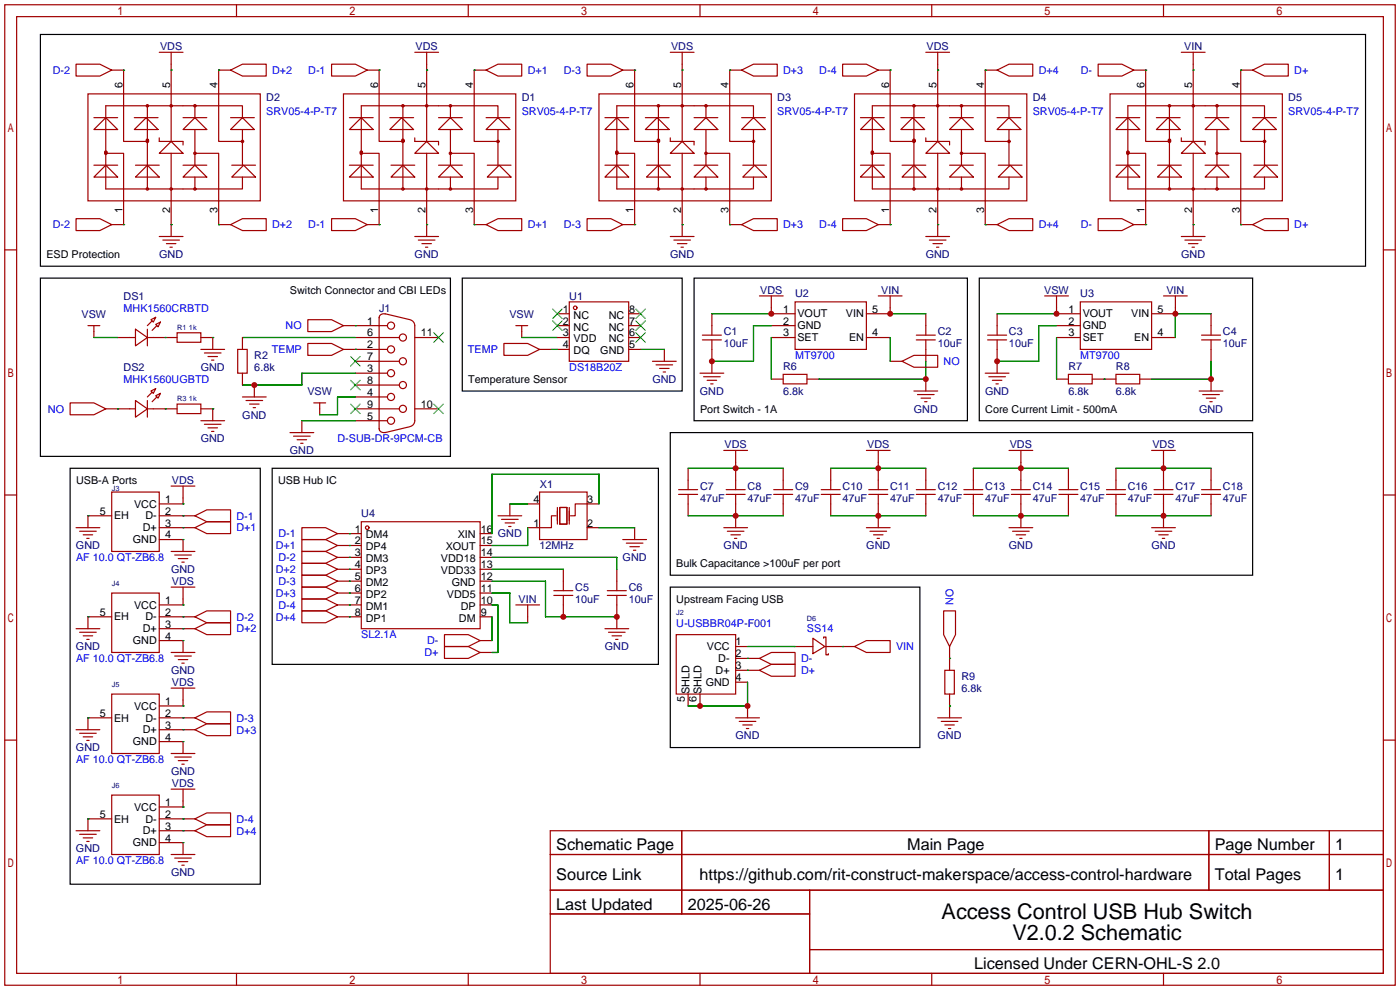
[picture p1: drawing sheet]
<svg xmlns="http://www.w3.org/2000/svg" width="299mm" height="212mm" viewBox="0 0 299 212" stroke-linecap="round" stroke-linejoin="round" font-family="sans-serif">
<g fill="none" stroke="#a10000" stroke-width=".25">
<path d="M1 1h297.2v209.6h-297.2zM3.6 3.6h292.1v204.4h-292.1zM16.3 13.7h5l2.6 1.3-2.6 1.3h-5zM23.9 15h2.5v15.2h5.1M34 11.2h5.1M36.6 11.2v19M49.3 15h-2.6v15.2h5.1M49.3 15l2.5-1.3h5.1v2.6h-5.1zM50.5 1v2.6M70.9 13.7h5l2.6 1.3-2.6 1.3h-5zM78.5 15h2.5v15.2h5.1M88.6 11.2h5.1"/>
<path d="M91.2 11.2v19M100.1 1v2.6M103.9 15h-2.6v15.2h5.1M103.9 15l2.5-1.3h5.1v2.6h-5.1zM125.5 13.7h5.1l2.5 1.3-2.5 1.3h-5.1zM133.1 15h2.5v15.2h5.1M143.3 11.2h5M145.8 11.2v19M149.6 1v2.6M158.5 15h-2.5v15.2h5M158.5 15l2.5-1.3h5.1v2.6h-5.1zM180.1 13.7h5.1l2.5 1.3-2.5 1.3h-5.1z"/>
<path d="M187.7 15h2.5v15.2h5.1M197.9 11.2h5M199.1 1v2.6M200.4 11.2v19M213.1 15h-2.5v15.2h5M213.1 15l2.5-1.3h5.1v2.6h-5.1zM234.7 13.7h5.1l2.5 1.3-2.5 1.3h-5.1zM242.3 15h2.6v15.2h5M248.7 1v2.6M252.5 11.2h5.1M255 11.2v19M267.7 15h-2.5v15.2h5.1"/>
<path d="M267.7 15l2.6-1.3h5v2.6h-5zM18.8 20.1h36.8v22.8h-36.8zM20.1 37.8l2.5-2.5 2.5 2.5zM20.1 27.7l2.5-2.6 2.5 2.6zM20.1 35.3h5M20.1 25.1h5M22.6 32.8h3.8v15.2h-2.5M28.7 27.7l2.5-2.6 2.6 2.6zM28.7 25.1h5.1M29 37.8l2.5-2.5 2.5 2.5zM29 35.3h5M31.5 22.6v17.8"/>
<path d="M34 29.5v.7h5.1v.8M36.6 30.2l2.5 2.6h-5.1zM36.6 32.8v17.7M39.1 37.8l2.6-2.5 2.5 2.5zM39.1 27.7l2.6-2.6 2.5 2.6zM39.1 35.3h5.1M39.1 25.1h5.1M41.7 25.1v-2.5h-19.1v17.8h19.1v-2.6M41.7 22.6h10.1v2.5M41.7 32.8h5v15.2h2.6M41.7 27.7v7.6M49.3 27.7l2.5-2.6 2.6 2.6z"/>
<path d="M49.3 25.1h5.1M49.5 37.8l2.6-2.5 2.5 2.5zM49.5 35.3h5.1M51.8 37.8v2.6h-10.1M51.8 27.7v7.6M73.4 20.1h36.8v22.8h-36.8zM74.7 37.8l2.5-2.5 2.6 2.5zM74.7 27.7l2.5-2.6 2.6 2.6zM74.7 35.3h5.1M74.7 25.1h5.1M77.2 32.8h3.8v15.2h-2.5M83.3 27.7l2.6-2.6 2.5 2.6z"/>
<path d="M83.3 25.1h5.1M83.6 37.8l2.5-2.5 2.5 2.5zM83.6 35.3h5M86.1 22.6v17.8M88.6 32.8l2.6-2.6 2.5 2.6zM88.6 29.5v.7h5.1v.8M91.2 32.8v17.7M93.7 37.8l2.6-2.5 2.5 2.5zM93.7 27.7l2.6-2.6 2.5 2.6zM93.7 35.3h5.1M93.7 25.1h5.1M96.3 25.1v-2.5h-19.1v17.8h19.1v-2.6"/>
<path d="M96.3 22.6h10.1v2.5M96.3 32.8h5v15.2h2.6M96.3 27.7v7.6M103.9 27.7l2.5-2.6 2.6 2.6zM103.9 25.1h5.1M104.1 37.8l2.6-2.5 2.5 2.5zM104.1 35.3h5.1M106.4 37.8v2.6h-10.1M106.4 27.7v7.6M128 20.1h36.8v22.8h-36.8zM129.3 37.8l2.5-2.5 2.6 2.5zM129.3 27.7l2.5-2.6 2.6 2.6z"/>
<path d="M129.3 35.3h5.1M129.3 25.1h5.1M131.8 32.8h3.8v15.2h-2.5M137.9 27.7l2.6-2.6 2.5 2.6zM137.9 25.1h5.1M138.2 37.8l2.5-2.5 2.6 2.5zM138.2 35.3h5.1M140.7 22.6v17.8M143.3 32.8l2.5-2.6 2.5 2.6zM143.3 29.5v.7h5v.8M145.8 32.8v17.7M148.3 27.7l2.6-2.6 2.5 2.6z"/>
<path d="M148.3 35.3h5.1M148.3 25.1h5.1M150.9 35.3l2.5 2.5h-5.1zM150.9 25.1v-2.5h-19.1v17.8h19.1v-2.6M150.9 22.6h10.1v2.5M150.9 32.8h5.1v15.2h2.5M150.9 27.7v7.6M158.5 27.7l2.5-2.6 2.6 2.6zM158.5 25.1h5.1M158.7 37.8l2.6-2.5 2.5 2.5zM158.7 35.3h5.1M161 37.8v2.6h-10.1"/>
<path d="M161 27.7v7.6M182.6 20.1h36.9v22.8h-36.9zM183.9 27.7l2.5-2.6 2.6 2.6zM183.9 35.3h5.1M183.9 25.1h5.1M186.4 35.3l2.6 2.5h-5.1zM186.4 32.8h3.8v15.2h-2.5M192.5 27.7l2.6-2.6 2.5 2.6zM192.5 25.1h5.1M192.8 37.8l2.5-2.5 2.6 2.5zM192.8 35.3h5.1M195.3 22.6v17.8"/>
<path d="M197.9 32.8l2.5-2.6 2.5 2.6zM197.9 29.5v.7h5v.8M200.4 32.8v17.7M202.9 27.7l2.6-2.6 2.5 2.6zM202.9 35.3h5.1M202.9 25.1h5.1M205.5 35.3l2.5 2.5h-5.1zM205.5 25.1v-2.5h-19.1v17.8h19.1v-2.6M205.5 22.6h10.1v2.5M205.5 32.8h5.1v15.2h2.5M205.5 27.7v7.6M213.1 27.7l2.5-2.6 2.6 2.6z"/>
<path d="M213.1 25.1h5.1M213.4 37.8l2.5-2.5 2.5 2.5zM213.4 35.3h5M215.6 37.8v2.6h-10.1M215.6 27.7v7.6M237.2 20.1h36.9v22.8h-36.9zM238.5 37.8l2.5-2.5 2.6 2.5zM238.5 27.7l2.5-2.6 2.6 2.6zM238.5 35.3h5.1M238.5 25.1h5.1M241 32.8h3.9v15.2h-2.6M247.1 27.7l2.6-2.6 2.5 2.6z"/>
<path d="M247.1 25.1h5.1M247.4 35.3h5.1M249.9 35.3l2.6 2.5h-5.1zM249.9 22.6v17.8M252.5 32.8l2.5-2.6 2.6 2.6zM252.5 29.5v.7h5.1v.8M255 32.8v17.7M257.6 37.8l2.5-2.5 2.5 2.5zM257.6 27.7l2.5-2.6 2.5 2.6zM257.6 35.3h5M257.6 25.1h5M260.1 25.1v-2.5h-19.1v17.8h19.1v-2.6"/>
<path d="M260.1 22.6h10.2v2.5M260.1 32.8h5.1v15.2h2.5M260.1 27.7v7.6M267.7 27.7l2.6-2.6 2.5 2.6zM267.7 25.1h5.1M268 37.8l2.5-2.5 2.5 2.5zM268 35.3h5M270.3 37.8v2.6h-10.2M270.3 27.7v7.6M1 53.4h2.6M16.3 46.7h5l2.6 1.3-2.6 1.3h-5zM34 50.5h5.1"/>
<path d="M34.8 51.3h3.6M35.6 52.1h2M36.3 52.8h.5M49.3 48l2.5-1.3h5.1v2.6h-5.1zM70.9 46.7h5l2.6 1.3-2.6 1.3h-5zM88.6 50.5h5.1M89.4 51.3h3.6M90.2 52.1h2M90.9 52.8h.5M103.9 48l2.5-1.3h5.1v2.6h-5.1zM125.5 46.7h5.1l2.5 1.3-2.5 1.3h-5.1zM143.3 50.5h5"/>
<path d="M144 51.3h3.6M144.8 52.1h2M145.5 52.8h.5M158.5 48l2.5-1.3h5.1v2.6h-5.1zM180.1 46.7h5.1l2.5 1.3-2.5 1.3h-5.1zM197.9 50.5h5M198.6 51.3h3.6M199.4 52.1h2M200.2 52.8h.5M213.1 48l2.5-1.3h5.1v2.6h-5.1zM234.7 46.7h5.1l2.5 1.3-2.5 1.3h-5.1zM252.5 50.5h5.1"/>
<path d="M253.2 51.3h3.6M254 52.1h2M254.8 52.8h.5M267.7 48l2.6-1.3h5v2.6h-5zM295.7 53.4h2.5M18.8 69.6h2.5M20.1 69.6v2.5M25.1 72.1h3.9M29 70.4l2.5 1.7-2.5 1.8zM31.5 72.1h6.3M31.5 70.4v3.5M32.3 68.3l1-.5-.5 1z"/>
<path d="M32.5 68.6l-1 1M33.3 69.3l1-.5-.5 1zM33.5 69.6l-1 1M37.8 71.1h5.1v2.1h-5.1zM42.9 72.1h2.6v2.6M42.9 74.7h5.1M43.7 75.4h3.5M44.4 76.2h2.1M45.2 77h.5M50.8 74.7h2v5.1h-2zM51.8 72.1v2.6M51.8 79.8v2.5"/>
<path d="M65.8 68.3h5.1l2.5 1.3-2.5 1.3h-5.1zM65.8 73.4h5.1l2.5 1.3-2.5 1.2h-5.1zM73.4 69.6h9.4M73.4 74.7h9.4M75.9 72.1h9.4M75.9 79.8h6.9M75.9 77.2h9.4M81 67.8v23.9M82.3 67.1l5.3 1.2M82.3 67.1a1 1 0 0 0-1.3 .8M87.7 68.4a1.27 1.27 0 0 1 .9 1.2v20.3a1.27 1.27 0 0 1-.9 1.2M88.6 72.1h5.1"/>
<path d="M107.7 73.4h5.1l2.5 1.3-2.5 1.2h-5.1zM110.2 69.6h2.6M111.5 69.6v2.5M115.3 74.7h2.6M119.1 67.1h2.6M119.1 69.6h2.6M119.1 72.1h2.6M119.1 74.7h2.6M121.7 64.5h12.7v12.7h-12.7zM134.4 67.1h2.5M134.4 69.6h2.5M134.4 72.1h2.5"/>
<path d="M134.4 74.7h2.5M139.4 77.2h5.1M140.2 78h3.6M141 78.7h2M141.7 79.5h.5M142 74.7v2.5M149.6 79.8h5.1M150.1 72.6h4.1M150.1 71.6h4.1M152.1 67.1v4.5M152.1 72.6v7.2M162.3 63.2h5.1"/>
<path d="M164.8 63.2v3.9h5.1M164.8 69.6h5.1M164.8 72.1h5.1M169.9 64.5h15.3v10.2h-15.3zM185.2 72.1h5M187.7 63.2h5.1M190.2 63.2v3.9h-5M190.2 77.2h2.6M192.8 77.2l2.5-1.3h5.1v2.6h-5.1zM195.8 72.6h4.1M195.8 71.6h4.1M197.9 67.1v4.5"/>
<path d="M197.9 72.6v4.6M210.6 79.8h5M211.1 72.6h4M211.1 71.6h4M213.1 67.1v4.5M213.1 72.6v7.2M223.3 63.2h5M225.8 63.2v3.9h5.1M225.8 69.6h5.1M225.8 72.1h5.1M230.9 64.5h15.2v10.2h-15.2zM246.1 72.1h5.1"/>
<path d="M248.7 63.2h5M251.2 63.2v3.9h-5.1M256.8 72.6h4.1M256.8 71.6h4.1M258.8 67.1v4.5M258.8 72.6v4.6M15 86.1h5.1l2.5 1.3-2.5 1.2h-5.1zM22.6 87.4h6.4M29 85.6l2.5 1.8-2.5 1.8zM31.5 85.6v3.6M31.5 87.4h6.3M32.3 83.6l1-.5-.5 1z"/>
<path d="M32.5 83.8l-1 1M33.3 84.6l1-.5-.5 1zM33.5 84.8l-1 1.1M37.8 86.4h5.1v2h-5.1zM42.9 87.4h2.6v2.5M42.9 89.9h5.1M43.7 90.7h3.5M44.4 91.4h2.1M45.2 92.2h.5M51.8 84.8h5.1M52.6 85.6h3.5M53.3 86.4h2.1"/>
<path d="M54.1 87.1h.5M54.4 82.3v2.5M62 92.5h5.1M62.7 93.2h3.6M63.5 94h2M64.3 94.7h.5M64.5 89.9v2.6M67.1 86.1h2.5M68.3 86.1v2.5M75.9 87.4h9.4M75.9 89.9h6.9M75.9 82.3h9.4"/>
<path d="M75.9 84.8h6.9M81 91.6a.95 .95 0 0 0 1.3 .8M87.6 91.2l-5.3 1.3M88.6 87.4h5.1M150.4 80.5h3.5M151.1 81.3h2.1M151.9 82h.5M154.7 96.3h5.1M157.2 96.3v8.3M164.8 81h2.6M167.4 80h5.1v2h-5.1zM172.5 81h2.5"/>
<path d="M185.2 96.3h5M187.7 96.3v8.3M195.3 83.6h5.1M196.1 84.3h3.5M196.8 85.1h2.1M197.6 85.9h.5M197.9 81v2.6M211.3 80.5h3.6M212.1 81.3h2M212.9 82h.5M215.6 96.3h5.1M218.2 96.3v8.3"/>
<path d="M225.8 81h2.5M228.3 80h5.1v2h-5.1zM233.4 81h5.1M238.5 80h5.1v2h-5.1zM243.6 81h2.5M246.1 96.3h5.1M248.7 96.3v8.3M256.3 83.6h5.1M257 84.3h3.6M257.8 85.1h2M258.6 85.9h.5M258.8 81v2.6"/>
<path d="M1 105.8h2.6M16.3 112.8h5M17 113.5h3.6M17.8 114.3h2M18.5 115.1h.5M23.9 105.2h10.1v12.7h-10.1zM23.9 110.2h-5.1v2.6M34 112.8h7.7M34 110.2h7.7M34 115.3h5.1v2.6M36.6 103.9h5.1M36.6 117.9h5.1"/>
<path d="M37.3 118.6h3.6M38.1 119.4h2M39.1 103.9v3.8h-5.1M41.7 110.2l2.5-1.2h5.1v2.5h-5.1zM41.7 112.8l2.5-1.3h5.1v2.5h-5.1zM64.5 112.8h5.1l2.5 1.2-2.5 1.3h-5.1zM64.5 115.3h5.1l2.5 1.3-2.5 1.3h-5.1zM64.5 117.9h5.1l2.5 1.2-2.5 1.3h-5.1zM72.1 114h5.1M72.1 116.6h5.1M72.1 119.1h5.1M77.2 111.5h25.4v22.9h-25.4z"/>
<path d="M102.6 114h2.6M102.6 116.6h2.6M102.6 119.1h2.6M106.4 110.2h5.1M107.2 111h3.5M107.9 111.8h2.1M108.7 112.5h.5M109 107.7v2.5M112.8 107.7h2.5M115.3 105.2h10.2v10.1h-10.2zM118.9 110.2h-1v2.6h-5.1M119.1 108.5v3.5"/>
<path d="M119.6 108.5h1.6v3.5h-1.6zM121.7 108.5v3.5M125.5 112.8h2.5M128 107.7h-5.1v2.5h-1M133.1 115.3h5.1M133.9 116.1h3.5M134.6 116.8h2.1M135.4 117.6h.5M135.6 112.8v2.5M145 105.7h4.1M145 104.6h4.1M147.1 100.1v4.5"/>
<path d="M147.1 105.7v4.5M154.7 112.8h5.1M155.2 105.7h4.1M155.2 104.6h4.1M155.4 113.5h3.6M156.2 114.3h2M157 115.1h.5M157.2 105.7v7.1M165.4 105.7h4M165.4 104.6h4M167.4 100.1v4.5M167.4 105.7v4.5"/>
<path d="M175.5 105.7h4.1M175.5 104.6h4.1M177.5 100.1v4.5M177.5 105.7v4.5M185.2 112.8h5M185.7 105.7h4M185.7 104.6h4M185.9 113.5h3.6M186.7 114.3h2M187.5 115.1h.5M187.7 105.7v7.1M195.8 105.7h4.1"/>
<path d="M195.8 104.6h4.1M197.9 100.1v4.5M197.9 105.7v4.5M206 105.7h4.1M206 104.6h4.1M208 100.1v4.5M208 105.7v4.5M215.6 112.8h5.1M216.2 105.7h4M216.2 104.6h4M216.4 113.5h3.6M217.2 114.3h2"/>
<path d="M217.9 115.1h.5M218.2 105.7v7.1M226.3 105.7h4.1M226.3 104.6h4.1M228.3 100.1v4.5M228.3 105.7v4.5M236.5 105.7h4M236.5 104.6h4M238.5 100.1v4.5M238.5 105.7v4.5M246.1 112.8h5.1M246.6 105.7h4.1"/>
<path d="M246.6 104.6h4.1M246.9 113.5h3.5M247.6 114.3h2.1M248.4 115.1h.5M248.7 105.7v7.1M256.8 105.7h4.1M256.8 104.6h4.1M258.8 100.1v4.5M258.8 105.7v4.5M295.7 105.8h2.5M16.3 134.4h5M17 135.1h3.6"/>
<path d="M17.8 135.9h2M18.5 136.7h.5M23.9 126.7h10.1v12.7h-10.1zM23.9 131.8h-5.1v2.6M34 131.8h7.7M34 134.4h7.7M34 136.9h5.1v2.5M36.6 139.4h5.1M36.6 125.5h5.1M38.9 120.1h.5M39.1 125.5v3.8h-5.1M41.7 131.8l2.5-1.2h5.1v2.5h-5.1z"/>
<path d="M41.7 134.4l2.5-1.3h5.1v2.5h-5.1zM64.5 120.4h5.1l2.5 1.3-2.5 1.2h-5.1zM64.5 122.9h5.1l2.5 1.3-2.5 1.3h-5.1zM64.5 125.5h5.1l2.5 1.2-2.5 1.3h-5.1zM64.5 128h5.1l2.5 1.3-2.5 1.3h-5.1zM64.5 130.6h5.1l2.5 1.2-2.5 1.3h-5.1zM72.1 121.7h5.1M72.1 124.2h5.1M72.1 126.7h5.1M72.1 129.3h5.1M72.1 131.8h5.1M95 138.2h5.1l2.5 1.2-2.5 1.3h-5.1z"/>
<path d="M95 135.6h5.1l2.5 1.3-2.5 1.3h-5.1zM102.6 121.7h2.6M102.6 124.2h2.6M102.6 126.7h2.6M102.6 129.3h2.6M102.6 131.8h2.6M102.6 139.4h2.6M102.6 136.9h2.6M110.2 129.3h5.1M112.8 129.3v3.8M118.4 127.3h4M118.4 126.2h4"/>
<path d="M120.4 121.7v4.5M120.4 127.3v4.5M129.3 134.4h5.1M129.8 127.3h4.1M129.8 126.2h4.1M130 135.1h3.6M130.8 135.9h2M131.6 136.7h.5M131.8 121.7v4.5M131.8 127.3v7.1M144.5 135.6h12.7v12.7h-12.7zM157.2 138.2h2.6"/>
<path d="M169.9 138.2h3.8M173.7 136.4l2.6 1.8-2.6 1.5zM176 136.4v-.3h.5v3.9h.5v-.3M176.3 138.2h6.3M182.6 138.2l2.6-1.3h5v2.5h-5zM201.7 130.6h2.5v5l-1.3 2.6-1.2-2.6zM202.9 138.2v5.1M1 158.2h2.6M16.3 156h5M17 156.7h3.6M17.8 157.5h2M18.5 158.2h.5"/>
<path d="M23.9 148.3h10.1v12.7h-10.1zM23.9 153.4h-5.1v2.6M34 153.4h7.7M34 158.5h5.1v2.5M34 156h7.7M36.6 147.1h5.1M37.3 140.2h3.6M38.1 141h2M38.9 141.7h.5M39.1 147.1v3.8h-5.1M41.7 153.4l2.5-1.3h5.1v2.6h-5.1zM41.7 156l2.5-1.3h5.1v2.5h-5.1z"/>
<path d="M147.1 148.3v2.6M149.6 148.3v2.6M157.2 153.4h5.1M157.2 140.7h5.1M157.2 143.3h5.1M157.2 145.8h2.6M158 154.2h3.5M158.7 154.9h2.1M159.5 155.7h.5M159.8 150.9v2.5M162.3 143.3l2.5-1.3h5.1v2.5h-5.1zM162.3 140.7l2.5-1.3h5.1v2.6h-5.1z"/>
<path d="M200.4 153.4h5.1M201.2 154.2h3.5M201.9 143.3h2.1v5h-2.1zM201.9 154.9h2.1M202.7 155.7h.5M202.9 148.3v5.1M295.7 158.2h2.5M16.3 177.5h5M17 178.3h3.6M17.8 179.1h2M18.5 179.8h.5M23.9 169.9h10.1v12.7h-10.1z"/>
<path d="M23.9 175h-5.1v2.5M34 177.5h7.7M34 175h7.7M36.6 168.7h5.1M36.6 161h5.1M37.3 161.8h3.6M38.1 162.6h2M38.9 163.3h.5M39.1 168.7v3.8h-5.1M41.7 175l2.5-1.3h5.1v2.6h-5.1zM41.7 177.5l2.5-1.2h5.1v2.5h-5.1zM117.6 177.5h178.1v30.5h-178.1z"/>
<path d="M145.7 177.5v17.8M258.4 177.5v12.7M284.1 177.5v12.7M34 180.1h5.1v2.5M36.6 182.6h5.1M37.3 183.4h3.6M38.1 184.2h2M38.9 184.9h.5M117.6 182.6h178.1M117.6 190.2h178.1M117.6 195.3h55.4M173 190.2v17.8"/>
<path d="M50.5 208v2.6M100.1 208v2.6M149.6 208v2.6M173 202.9h122.7M199.1 208v2.6M248.7 208v2.6"/>
<circle cx="22.6" cy="32.5" r=".25"/>
<circle cx="22.6" cy="32.8" r=".25"/>
<circle cx="31.5" cy="22.6" r=".25"/>
<circle cx="31.5" cy="30" r=".25"/>
<circle cx="31.5" cy="30.2" r=".25"/>
<circle cx="36.6" cy="22.6" r=".25"/>
<circle cx="41.7" cy="22.6" r=".25"/>
<circle cx="41.7" cy="32.8" r=".25"/>
<circle cx="51.8" cy="30.2" r=".25"/>
<circle cx="77.2" cy="32.5" r=".25"/>
<circle cx="77.2" cy="32.8" r=".25"/>
<circle cx="86.1" cy="30" r=".25"/>
<circle cx="86.1" cy="22.6" r=".25"/>
<circle cx="86.1" cy="30.2" r=".25"/>
<circle cx="91.2" cy="22.6" r=".25"/>
<circle cx="96.3" cy="22.6" r=".25"/>
<circle cx="96.3" cy="32.8" r=".25"/>
<circle cx="106.4" cy="30.2" r=".25"/>
<circle cx="131.8" cy="32.5" r=".25"/>
<circle cx="131.8" cy="32.8" r=".25"/>
<circle cx="140.7" cy="30" r=".25"/>
<circle cx="140.7" cy="22.6" r=".25"/>
<circle cx="140.7" cy="30.2" r=".25"/>
<circle cx="145.8" cy="22.6" r=".25"/>
<circle cx="150.9" cy="22.6" r=".25"/>
<circle cx="150.9" cy="32.8" r=".25"/>
<circle cx="161" cy="30.2" r=".25"/>
<circle cx="186.4" cy="32.8" r=".25"/>
<circle cx="186.4" cy="32.5" r=".25"/>
<circle cx="195.3" cy="22.6" r=".25"/>
<circle cx="195.3" cy="30" r=".25"/>
<circle cx="195.3" cy="30.2" r=".25"/>
<circle cx="200.4" cy="22.6" r=".25"/>
<circle cx="205.5" cy="22.6" r=".25"/>
<circle cx="205.5" cy="32.8" r=".25"/>
<circle cx="215.6" cy="30.2" r=".25"/>
<circle cx="241" cy="32.8" r=".25"/>
<circle cx="241" cy="32.5" r=".25"/>
<circle cx="249.9" cy="30" r=".25"/>
<circle cx="249.9" cy="22.6" r=".25"/>
<circle cx="249.9" cy="30.2" r=".25"/>
<circle cx="255" cy="22.6" r=".25"/>
<circle cx="260.1" cy="22.6" r=".25"/>
<circle cx="260.1" cy="32.8" r=".25"/>
<circle cx="270.3" cy="30.2" r=".25"/>
<circle cx="31.5" cy="40.4" r=".25"/>
<circle cx="36.6" cy="40.4" r=".25"/>
<circle cx="41.7" cy="40.4" r=".25"/>
<circle cx="86.1" cy="40.4" r=".25"/>
<circle cx="91.2" cy="40.4" r=".25"/>
<circle cx="96.3" cy="40.4" r=".25"/>
<circle cx="140.7" cy="40.4" r=".25"/>
<circle cx="145.8" cy="40.4" r=".25"/>
<circle cx="150.9" cy="40.4" r=".25"/>
<circle cx="195.3" cy="40.4" r=".25"/>
<circle cx="200.4" cy="40.4" r=".25"/>
<circle cx="205.5" cy="40.4" r=".25"/>
<circle cx="249.9" cy="40.4" r=".25"/>
<circle cx="255" cy="40.4" r=".25"/>
<circle cx="260.1" cy="40.4" r=".25"/>
<circle cx="83.6" cy="69.6" r=".76"/>
<circle cx="83.6" cy="79.8" r=".76"/>
<circle cx="83.6" cy="74.7" r=".76"/>
<circle cx="86.1" cy="72.1" r=".76"/>
<circle cx="86.1" cy="77.2" r=".76"/>
<circle cx="122.9" cy="65.8" r=".38"/>
<circle cx="83.6" cy="84.8" r=".76"/>
<circle cx="83.6" cy="89.9" r=".76"/>
<circle cx="86.1" cy="82.3" r=".76"/>
<circle cx="86.1" cy="87.4" r=".76"/>
<circle cx="78.5" cy="112.8" r=".38"/>
</g>
<g fill="none" stroke="#008700" stroke-width=".25">
<path d="M26.4 15h.1M36.6 15h.1M46.7 15h.1M81 15h.1M91.2 15h.1M101.3 15h.1M135.6 15h.1M145.8 15h.1M156 15h.1M190.2 15h.1M200.4 15h.1M210.6 15h.1"/>
<path d="M244.9 15h.1M255 15h.1M265.2 15h.1M26.4 48h.1M36.6 48h.1M46.7 48h.1M81 48h.1M91.2 48h.1M101.3 48h.1M135.6 48h.1M145.8 48h.1M156 48h.1"/>
<path d="M190.2 48h.1M200.4 48h.1M210.6 48h.1M244.9 48h.1M255 48h.1M265.2 48h.1M20.1 72.1h5M35.3 72.1h.1M45.5 72.1h.1M51.8 72.1h24.1M75.9 69.6h.1M75.9 74.7h.1"/>
<path d="M75.9 79.8h-11.4v2.5h-12.7M111.5 72.1h7.6M117.9 74.7h1.2M136.9 74.7h5.1M152.1 67.1h12.7M164.8 69.6h-3.8v7.6h-8.9M164.8 72.1v8.9M190.2 67.1h7.7M190.2 72.1v5.1M197.9 77.2v3.8h-22.9M213.1 67.1h12.7M225.8 69.6h-3.8v7.6h-8.9"/>
<path d="M225.8 72.1v8.9M258.8 67.1h-7.6v5M258.8 77.2v3.8h-12.7M25.1 87.4h.1M35.3 87.4h.1M45.5 87.4h.1M64.5 89.9h11.4M75.9 84.8h-3.8v3.8h-3.8M236 81h.1M18.8 110.2h.1M39.1 107.7h.1M39.1 115.3h.1"/>
<path d="M39.1 110.2h.1M39.1 112.8h.1M74.7 119.1h.1M74.7 116.6h.1M74.7 114h.1M105.2 119.1h26.6v2.6M109 107.7h3.8M112.8 112.8v3.8h-7.6M128 107.7v-6.4h-22.8v12.7M128 112.8h7.6M147.1 110.2h20.3M147.1 100.1h20.3"/>
<path d="M177.5 110.2h20.4M177.5 100.1h20.4M208 110.2h20.3M208 100.1h20.3M238.5 110.2h20.3M238.5 100.1h20.3M18.8 131.8h.1M39.1 129.3h.1M39.1 136.9h.1M39.1 131.8h.1M39.1 134.4h.1M74.7 131.8h.1"/>
<path d="M74.7 129.3h.1M74.7 126.7h.1M74.7 124.2h.1M74.7 121.7h.1M105.2 131.8v5.1M105.2 121.7h15.2M105.2 124.2h11.4v7.6h15.2M105.2 126.7h3.8v6.4h3.8M105.2 129.3h1.2v10.1h-1.2M159.8 138.2h10.1M180.1 138.2h.1M18.8 153.4h.1"/>
<path d="M39.1 150.9h.1M39.1 158.5h.1M39.1 156h.1M39.1 153.4h.1M159.8 143.3h.1M159.8 140.7h.1M159.8 145.8v5.1h-12.7M202.9 150.9h.1M202.9 140.7h.1M18.8 175h.1M39.1 172.5h.1M39.1 177.5h.1"/>
<path d="M39.1 175h.1M39.1 180.1h.1"/>
</g>
<path d="M8.6 7.4h283.2v49.5h-283.2zM8.6 59.4h87.7v38.1h-87.7zM98.8 59.4h47v24.2h-47zM148.3 59.4h58.5v30.5h-58.5zM209.3 59.4h58.4v30.5h-58.4zM143.3 92.5h124.4v30.4h-124.4zM15 100.1h40.6v88.9h-40.6zM58.2 100.1h82.5v41.9h-82.5zM143.3 125.5h53.3v34.3h-53.3z" fill="none" stroke="#000" stroke-width=".25"/>
<g fill="none" stroke="#3c3" stroke-width=".25">
<path d="M74.9 76.2l2.1 2M77 76.2l-2.1 2M92.7 71.1l2 2.1M94.7 71.1l-2 2.1M118.1 66l2 2.1M118.1 68.6l2 2M120.1 66l-2 2.1M120.1 68.6l-2 2M135.9 71.1l2 2.1M135.9 68.6l2 2M135.9 66l2 2.1M137.9 71.1l-2 2.1"/>
<path d="M137.9 68.6l-2 2M137.9 66l-2 2.1M74.9 86.4l2.1 2M74.9 81.3l2.1 2M77 86.4l-2.1 2M77 81.3l-2.1 2M92.7 86.4l2 2M94.7 86.4l-2 2"/>
</g>
<g fill="#c00">
<circle cx="120.4" cy="131.8" r=".63"/>
<circle cx="131.8" cy="131.8" r=".63"/>
<circle cx="225.8" cy="67.1" r=".63"/>
<circle cx="213.1" cy="77.2" r=".63"/>
<circle cx="258.8" cy="81" r=".63"/>
<circle cx="251.2" cy="67.1" r=".63"/>
<circle cx="164.8" cy="67.1" r=".63"/>
<circle cx="152.1" cy="77.2" r=".63"/>
<circle cx="197.9" cy="81" r=".63"/>
<circle cx="190.2" cy="67.1" r=".63"/>
<circle cx="157.2" cy="110.2" r=".63"/>
<circle cx="157.2" cy="100.1" r=".63"/>
<circle cx="187.7" cy="110.2" r=".63"/>
<circle cx="187.7" cy="100.1" r=".63"/>
<circle cx="218.2" cy="110.2" r=".63"/>
<circle cx="218.2" cy="100.1" r=".63"/>
<circle cx="248.7" cy="110.2" r=".63"/>
<circle cx="248.7" cy="100.1" r=".63"/>
<circle cx="54.4" cy="82.3" r=".63"/>
<circle cx="159.8" cy="150.9" r=".63"/>
<circle cx="149.6" cy="150.9" r=".63"/>
</g>
<g font-size="4.6">
<text x="201.2" y="196.3">Access Control USB Hub Switch</text>
<text x="216.4" y="200.9">V2.0.2 Schematic</text>
</g>
<g font-size="3.5">
<text x="118.9" y="181.8">Schematic Page</text>
<text x="193.9" y="181.8">Main Page</text>
<text x="259.6" y="181.8">Page Number</text>
<text x="285.4" y="181.8">1</text>
<text x="118.9" y="188.1">Source Link</text>
<text x="149.5" y="188.1">https://github.com/rit-construct-makerspace/access-control-hardware</text>
<text x="259.6" y="188.1">Total Pages</text>
<text x="285.4" y="188.1">1</text>
<text x="118.9" y="194.5">Last Updated</text>
<text x="147" y="194.5">2025-06-26</text>
<text x="208.2" y="207.2">Licensed Under CERN-OHL-S 2.0</text>
</g>
<g font-size="2.3" fill="#000080">
<text x="34.2" y="10.7">VDS</text>
<text x="88.8" y="10.7">VDS</text>
<text x="143.4" y="10.7">VDS</text>
<text x="198" y="10.7">VDS</text>
<text x="253.1" y="10.7">VIN</text>
<text x="56.9" y="21.6">D2</text>
<text x="111.5" y="21.6">D1</text>
<text x="166.1" y="21.6">D3</text>
<text x="220.7" y="21.6">D4</text>
<text x="275.3" y="21.6">D5</text>
<text x="34" y="55.2">GND</text>
<text x="88.6" y="55.2">GND</text>
<text x="143.2" y="55.2">GND</text>
<text x="197.8" y="55.2">GND</text>
<text x="252.5" y="55.2">GND</text>
<text x="26.4" y="64.1">DS1</text>
<text x="121.7" y="64.1">U1</text>
<text x="162.5" y="62.8">VDS</text>
<text x="169.9" y="63.5">U2</text>
<text x="188.3" y="62.8">VIN</text>
<text x="223.2" y="62.8">VSW</text>
<text x="230.9" y="63.5">U3</text>
<text x="249.3" y="62.8">VIN</text>
<text x="17.4" y="67.9">VSW</text>
<text x="81" y="66.6">J1</text>
<text x="108.9" y="67.9">VSW</text>
<text x="154.7" y="71.7">C1</text>
<text x="200.4" y="71.7">C2</text>
<text x="215.6" y="71.7">C3</text>
<text x="261.4" y="71.7">C4</text>
<text x="54.4" y="76.8">R2</text>
<text x="154.7" y="74.2">10uF</text>
<text x="200.4" y="74.2">10uF</text>
<text x="215.6" y="74.2">10uF</text>
<text x="261.4" y="74.2">10uF</text>
<text x="26.4" y="79.3">DS2</text>
<text x="42.9" y="79.3">GND</text>
<text x="54.4" y="79.3">6.8k</text>
<text x="139.4" y="81.8">GND</text>
<text x="167.4" y="79">R6</text>
<text x="228.3" y="79">R7</text>
<text x="238.5" y="79">R8</text>
<text x="51.8" y="89.5">GND</text>
<text x="65.7" y="84.4">VSW</text>
<text x="149.6" y="84.4">GND</text>
<text x="167.4" y="84.4">6.8k</text>
<text x="195.3" y="88.2">GND</text>
<text x="210.5" y="84.4">GND</text>
<text x="228.3" y="84.4">6.8k</text>
<text x="238.5" y="84.4">6.8k</text>
<text x="256.3" y="88.2">GND</text>
<text x="42.9" y="94.5">GND</text>
<text x="154.9" y="95.8">VDS</text>
<text x="185.3" y="95.8">VDS</text>
<text x="215.8" y="95.8">VDS</text>
<text x="246.3" y="95.8">VDS</text>
<text x="62" y="97.1">GND</text>
<text x="36.7" y="103.4">VDS</text>
<text x="115.4" y="104.2">X1</text>
<text x="149.6" y="104.7">C7</text>
<text x="149.6" y="107.2">47uF</text>
<text x="159.8" y="104.7">C8</text>
<text x="159.8" y="107.2">47uF</text>
<text x="169.9" y="104.7">C9</text>
<text x="169.9" y="107.2">47uF</text>
<text x="180.1" y="104.7">C10</text>
<text x="180.1" y="107.2">47uF</text>
<text x="190.2" y="104.7">C11</text>
<text x="190.2" y="107.2">47uF</text>
<text x="200.4" y="104.7">C12</text>
<text x="200.4" y="107.2">47uF</text>
<text x="210.6" y="104.7">C13</text>
<text x="210.6" y="107.2">47uF</text>
<text x="220.7" y="104.7">C14</text>
<text x="220.7" y="107.2">47uF</text>
<text x="230.9" y="104.7">C15</text>
<text x="230.9" y="107.2">47uF</text>
<text x="241" y="104.7">C16</text>
<text x="241" y="107.2">47uF</text>
<text x="251.2" y="104.7">C17</text>
<text x="251.2" y="107.2">47uF</text>
<text x="261.4" y="104.7">C18</text>
<text x="261.4" y="107.2">47uF</text>
<text x="77.2" y="110.5">U4</text>
<text x="16.2" y="117.4">GND</text>
<text x="106.4" y="114.9">GND</text>
<text x="115.3" y="117.4">12MHz</text>
<text x="133.1" y="119.9">GND</text>
<text x="154.7" y="117.4">GND</text>
<text x="185.1" y="117.4">GND</text>
<text x="215.6" y="117.4">GND</text>
<text x="246.1" y="117.4">GND</text>
<text x="36.6" y="122.5">GND</text>
<text x="36.7" y="125">VDS</text>
<text x="110.8" y="128.8">VIN</text>
<text x="122.9" y="126.3">C5</text>
<text x="122.9" y="128.8">10uF</text>
<text x="134.4" y="126.3">C6</text>
<text x="134.4" y="128.8">10uF</text>
<text x="16.2" y="139">GND</text>
<text x="129.3" y="139">GND</text>
<text x="36.6" y="144.1">GND</text>
<text x="36.7" y="146.6">VDS</text>
<text x="205.5" y="145.3">R9</text>
<text x="205.5" y="147.9">6.8k</text>
<text x="16.2" y="160.6">GND</text>
<text x="157.2" y="158">GND</text>
<text x="200.4" y="158">GND</text>
<text x="36.6" y="165.7">GND</text>
<text x="36.7" y="168.2">VDS</text>
<text x="16.2" y="182.2">GND</text>
<text x="36.6" y="187.2">GND</text>
</g>
<g font-size="2.3" fill="#00f">
<text x="11.3" y="15.8">D-2</text>
<text x="58.2" y="15.8">D+2</text>
<text x="65.9" y="15.8">D-1</text>
<text x="112.8" y="15.8">D+1</text>
<text x="120.5" y="15.8">D-3</text>
<text x="167.4" y="15.8">D+3</text>
<text x="175.1" y="15.8">D-4</text>
<text x="222" y="15.8">D+4</text>
<text x="231" y="15.8">D-</text>
<text x="276.6" y="15.8">D+</text>
<text x="56.9" y="24.7">SRV05-4-P-T7</text>
<text x="111.5" y="24.7">SRV05-4-P-T7</text>
<text x="166.1" y="24.7">SRV05-4-P-T7</text>
<text x="220.7" y="24.7">SRV05-4-P-T7</text>
<text x="275.3" y="24.7">SRV05-4-P-T7</text>
<text x="11.3" y="48.8">D-2</text>
<text x="58.2" y="48.8">D+2</text>
<text x="65.9" y="48.8">D-1</text>
<text x="112.8" y="48.8">D+1</text>
<text x="120.5" y="48.8">D-3</text>
<text x="167.4" y="48.8">D+3</text>
<text x="175.1" y="48.8">D-4</text>
<text x="222" y="48.8">D+4</text>
<text x="231" y="48.8">D-</text>
<text x="276.6" y="48.8">D+</text>
<text x="26.4" y="66.6">MHK1560CRBTD</text>
<text x="61.1" y="70.4">NO</text>
<text x="58.1" y="75.5">TEMP</text>
<text x="100" y="75.5">TEMP</text>
<text x="169.9" y="76.7">MT9700</text>
<text x="230.9" y="76.7">MT9700</text>
<text x="26.4" y="81.8">MHK1560UGBTD</text>
<text x="121.7" y="79.3">DS18B20Z</text>
<text x="201.7" y="78">NO</text>
<text x="10.3" y="88.2">NO</text>
<text x="72.1" y="94.5">D-SUB-DR-9PCM-CB</text>
<text x="50.5" y="111">D-1</text>
<text x="50.5" y="113.6">D+1</text>
<text x="16.3" y="119.9">AF 10.0 QT-ZB6.8</text>
<text x="58.9" y="117.4">D+1</text>
<text x="59.5" y="114.9">D-1</text>
<text x="59.5" y="119.9">D-2</text>
<text x="58.9" y="122.5">D+2</text>
<text x="59.5" y="125">D-3</text>
<text x="58.9" y="127.6">D+3</text>
<text x="59.5" y="130.1">D-4</text>
<text x="203.8" y="129.3" transform="rotate(-90 203.8 129.3)">NO</text>
<text x="50.5" y="132.6">D-2</text>
<text x="50.5" y="135.2">D+2</text>
<text x="58.9" y="132.6">D+4</text>
<text x="77.2" y="136.4">SL2.1A</text>
<text x="91.3" y="137.7">D-</text>
<text x="144.5" y="133.9">U-USBBR04P-F001</text>
<text x="172.5" y="135.2">SS14</text>
<text x="16.3" y="141.5">AF 10.0 QT-ZB6.8</text>
<text x="90.7" y="140.3">D+</text>
<text x="171.2" y="141.5">D-</text>
<text x="191.5" y="139">VIN</text>
<text x="171.2" y="144.1">D+</text>
<text x="50.5" y="154.2">D-3</text>
<text x="50.5" y="156.8">D+3</text>
<text x="16.3" y="163.1">AF 10.0 QT-ZB6.8</text>
<text x="50.5" y="175.8">D-4</text>
<text x="50.5" y="178.4">D+4</text>
<text x="16.3" y="184.7">AF 10.0 QT-ZB6.8</text>
</g>
<g font-size="2.3">
<text x="26.2" y="18.8" transform="rotate(-90 26.2 18.8)">6</text>
<text x="36.3" y="18.8" transform="rotate(-90 36.3 18.8)">5</text>
<text x="46.5" y="18.8" transform="rotate(-90 46.5 18.8)">4</text>
<text x="80.8" y="18.8" transform="rotate(-90 80.8 18.8)">6</text>
<text x="91" y="18.8" transform="rotate(-90 91 18.8)">5</text>
<text x="101.1" y="18.8" transform="rotate(-90 101.1 18.8)">4</text>
<text x="135.4" y="18.8" transform="rotate(-90 135.4 18.8)">6</text>
<text x="145.6" y="18.8" transform="rotate(-90 145.6 18.8)">5</text>
<text x="155.7" y="18.8" transform="rotate(-90 155.7 18.8)">4</text>
<text x="190" y="18.8" transform="rotate(-90 190 18.8)">6</text>
<text x="200.2" y="18.8" transform="rotate(-90 200.2 18.8)">5</text>
<text x="210.3" y="18.8" transform="rotate(-90 210.3 18.8)">4</text>
<text x="244.6" y="18.8" transform="rotate(-90 244.6 18.8)">6</text>
<text x="254.8" y="18.8" transform="rotate(-90 254.8 18.8)">5</text>
<text x="264.9" y="18.8" transform="rotate(-90 264.9 18.8)">4</text>
<text x="26.2" y="45.5" transform="rotate(-90 26.2 45.5)">1</text>
<text x="36.3" y="45.5" transform="rotate(-90 36.3 45.5)">2</text>
<text x="46.5" y="45.5" transform="rotate(-90 46.5 45.5)">3</text>
<text x="80.8" y="45.5" transform="rotate(-90 80.8 45.5)">1</text>
<text x="91" y="45.5" transform="rotate(-90 91 45.5)">2</text>
<text x="101.1" y="45.5" transform="rotate(-90 101.1 45.5)">3</text>
<text x="135.4" y="45.5" transform="rotate(-90 135.4 45.5)">1</text>
<text x="145.6" y="45.5" transform="rotate(-90 145.6 45.5)">2</text>
<text x="155.7" y="45.5" transform="rotate(-90 155.7 45.5)">3</text>
<text x="190" y="45.5" transform="rotate(-90 190 45.5)">1</text>
<text x="200.2" y="45.5" transform="rotate(-90 200.2 45.5)">2</text>
<text x="210.3" y="45.5" transform="rotate(-90 210.3 45.5)">3</text>
<text x="244.6" y="45.5" transform="rotate(-90 244.6 45.5)">1</text>
<text x="254.8" y="45.5" transform="rotate(-90 254.8 45.5)">2</text>
<text x="264.9" y="45.5" transform="rotate(-90 264.9 45.5)">3</text>
<text x="9.9" y="55.2">ESD Protection</text>
<text x="62" y="62.8">Switch Connector and CBI LEDs</text>
<text x="78.5" y="71.9">6</text>
<text x="78.5" y="69.4">1</text>
<text x="89.9" y="71.9">11</text>
<text x="120.3" y="66.8">1</text>
<text x="120.3" y="69.4">2</text>
<text x="120.3" y="71.9">3</text>
<text x="122.6" y="68.1">NC</text>
<text x="122.6" y="70.6">NC</text>
<text x="130.1" y="70.6">NC</text>
<text x="130.1" y="68.1">NC</text>
<text x="134.5" y="71.9">6</text>
<text x="134.5" y="69.4">7</text>
<text x="134.5" y="66.8">8</text>
<text x="167.4" y="66.8">1</text>
<text x="167.4" y="69.4">2</text>
<text x="167.4" y="71.9">3</text>
<text x="170.4" y="67.8">VOUT</text>
<text x="170.4" y="70.4">GND</text>
<text x="180.8" y="67.8">VIN</text>
<text x="186.4" y="71.9">4</text>
<text x="186.4" y="66.8">5</text>
<text x="228.3" y="66.8">1</text>
<text x="228.3" y="69.4">2</text>
<text x="228.3" y="71.9">3</text>
<text x="231.4" y="67.8">VOUT</text>
<text x="231.4" y="70.4">GND</text>
<text x="241.8" y="67.8">VIN</text>
<text x="247.4" y="71.9">4</text>
<text x="247.4" y="66.8">5</text>
<text x="78.5" y="77">7</text>
<text x="78.5" y="74.4">2</text>
<text x="120.3" y="74.4">4</text>
<text x="122.6" y="73.2">VDD</text>
<text x="122.6" y="75.7">DQ</text>
<text x="128.3" y="75.7">GND</text>
<text x="130.1" y="73.2">NC</text>
<text x="134.5" y="74.4">5</text>
<text x="170.4" y="72.9">SET</text>
<text x="181.5" y="72.9">EN</text>
<text x="231.4" y="72.9">SET</text>
<text x="242.4" y="72.9">EN</text>
<text x="78.5" y="82.1">8</text>
<text x="78.5" y="79.5">3</text>
<text x="100.1" y="81.8">Temperature Sensor</text>
<text x="78.5" y="87.1">9</text>
<text x="78.5" y="89.7">5</text>
<text x="78.5" y="84.6">4</text>
<text x="89.9" y="87.1">10</text>
<text x="149.6" y="88.2">Port Switch - 1A</text>
<text x="210.6" y="88.2">Core Current Limit - 500mA</text>
<text x="16.3" y="103.4">USB-A Ports</text>
<text x="35.3" y="107.5">1</text>
<text x="59.4" y="103.4">USB Hub IC</text>
<text x="114" y="107.5">4</text>
<text x="125.5" y="107.5">3</text>
<text x="21.3" y="110">5</text>
<text x="24.4" y="111">EH</text>
<text x="28.7" y="108.5">VCC</text>
<text x="30.5" y="113.6">D+</text>
<text x="31.1" y="111">D-</text>
<text x="35.3" y="110">2</text>
<text x="35.3" y="112.5">3</text>
<text x="75.8" y="113.8">1</text>
<text x="102.7" y="113.8">16</text>
<text x="114" y="112.5">1</text>
<text x="125.5" y="112.5">2</text>
<text x="28.4" y="116.1">GND</text>
<text x="35.3" y="115.1">4</text>
<text x="75.8" y="116.4">2</text>
<text x="75.8" y="118.9">3</text>
<text x="78.2" y="115.1">DM4</text>
<text x="78.2" y="117.6">DP4</text>
<text x="95.3" y="117.6">XOUT</text>
<text x="97.8" y="115.1">XIN</text>
<text x="102.7" y="118.9">14</text>
<text x="102.7" y="116.4">15</text>
<text x="75.8" y="121.4">4</text>
<text x="75.8" y="124">5</text>
<text x="78.2" y="120.2">DM3</text>
<text x="78.2" y="122.7">DP3</text>
<text x="78.2" y="125.2">DM2</text>
<text x="94.2" y="122.7">VDD33</text>
<text x="94.2" y="120.2">VDD18</text>
<text x="96.5" y="125.2">GND</text>
<text x="102.7" y="124">12</text>
<text x="102.7" y="121.4">13</text>
<text x="144.5" y="121.2">Bulk Capacitance &gt;100uF per port</text>
<text x="21.3" y="131.6">5</text>
<text x="28.7" y="130.1">VCC</text>
<text x="35.3" y="129.1">1</text>
<text x="35.3" y="131.6">2</text>
<text x="75.8" y="126.5">6</text>
<text x="75.8" y="129.1">7</text>
<text x="75.8" y="131.6">8</text>
<text x="78.2" y="127.8">DP2</text>
<text x="78.2" y="130.3">DM1</text>
<text x="95.5" y="127.8">VDD5</text>
<text x="98.5" y="130.3">DP</text>
<text x="102.7" y="131.6">9</text>
<text x="102.7" y="129.1">10</text>
<text x="102.7" y="126.5">11</text>
<text x="144.5" y="128.8">Upstream Facing USB</text>
<text x="24.4" y="132.6">EH</text>
<text x="28.4" y="137.7">GND</text>
<text x="30.5" y="135.2">D+</text>
<text x="31.1" y="132.6">D-</text>
<text x="35.3" y="134.1">3</text>
<text x="35.3" y="136.7">4</text>
<text x="78.2" y="132.9">DP1</text>
<text x="98.1" y="132.9">DM</text>
<text x="157.2" y="137.9">1</text>
<text x="151.1" y="139">VCC</text>
<text x="153.5" y="141.5">D-</text>
<text x="157.2" y="140.5">2</text>
<text x="157.2" y="143">3</text>
<text x="147.4" y="148.3" transform="rotate(-90 147.4 148.3)">SHLD</text>
<text x="149.9" y="148.3" transform="rotate(-90 149.9 148.3)">SHLD</text>
<text x="150.8" y="146.6">GND</text>
<text x="152.9" y="144">D+</text>
<text x="157.2" y="145.6">4</text>
<text x="21.3" y="153.2">5</text>
<text x="24.4" y="154.2">EH</text>
<text x="28.7" y="151.7">VCC</text>
<text x="31.1" y="154.2">D-</text>
<text x="35.3" y="150.6">1</text>
<text x="35.3" y="153.2">2</text>
<text x="35.3" y="155.7">3</text>
<text x="146.3" y="150.1" transform="rotate(-90 146.3 150.1)">5</text>
<text x="148.9" y="150.1" transform="rotate(-90 148.9 150.1)">6</text>
<text x="28.4" y="159.3">GND</text>
<text x="30.5" y="156.7">D+</text>
<text x="35.3" y="158.3">4</text>
<text x="28.7" y="173.3">VCC</text>
<text x="35.3" y="172.2">1</text>
<text x="21.3" y="174.8">5</text>
<text x="24.4" y="175.8">EH</text>
<text x="30.5" y="178.3">D+</text>
<text x="31.1" y="175.8">D-</text>
<text x="35.3" y="174.8">2</text>
<text x="35.3" y="177.3">3</text>
<text x="35.3" y="179.9">4</text>
<text x="28.4" y="180.9">GND</text>
</g>
<g font-size="1.6" fill="#000080">
<text x="37.8" y="70.6">R1</text>
<text x="40.4" y="70.6">1k</text>
<text x="37.8" y="85.8">R3</text>
<text x="40.4" y="85.8">1k</text>
<text x="23.9" y="104.8">J3</text>
<text x="23.9" y="125.2">J4</text>
<text x="144.5" y="131.5">J2</text>
<text x="172.5" y="132.8">D6</text>
<text x="23.9" y="146.8">J5</text>
<text x="23.9" y="168.3">J6</text>
</g>
</svg>
